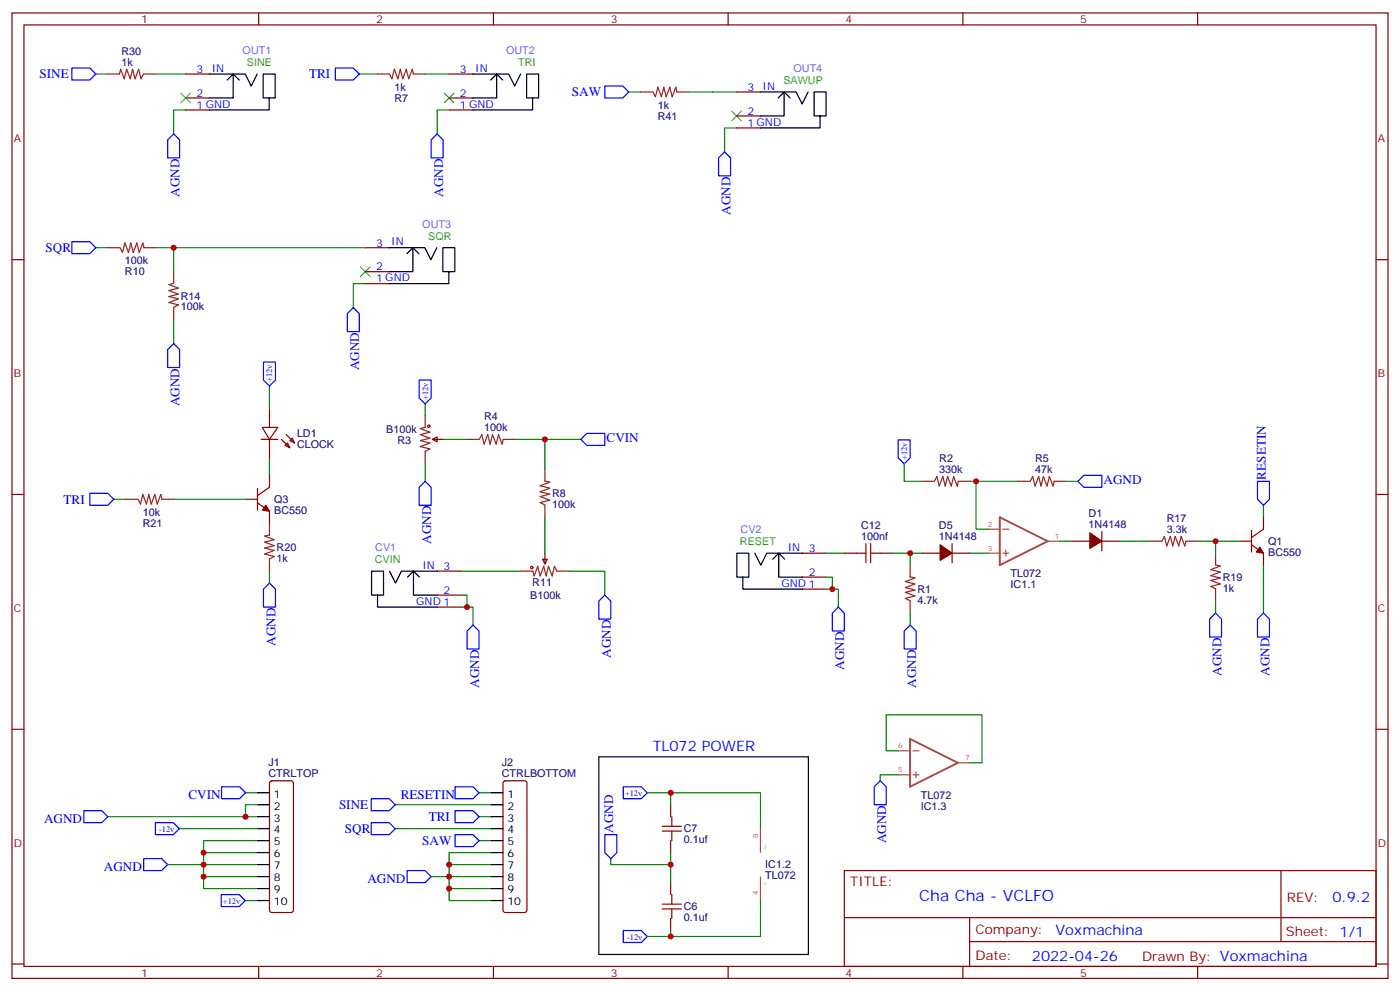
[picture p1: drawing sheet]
<svg xmlns="http://www.w3.org/2000/svg" width="412mm" height="292mm" viewBox="0 0 412 292" stroke-linecap="round" stroke-linejoin="round" font-family="sans-serif">
<g fill="none" stroke="#870000" stroke-width=".35">
<path d="M3.5 3.8h405.4v284.3h-405.4zM7.1 7.3h398.2v277.3h-398.2zM76.2 3.8v3.5M145.3 3.8v3.5M214.5 3.8v3.5M283.6 3.8v3.5M352.8 3.8v3.5M54.7 32.4h7M54.7 28.9h7M54.7 21.8h7M132.3 32.4h7M132.3 28.9h7"/>
<path d="M132.3 21.8h7M217 37.7h7M217 34.1h7M217 27.1h7M3.5 76.5h3.6M107.6 73h7.1M405.3 76.5h3.6M107.6 83.5h7.1M107.6 80h7.1M76.9 129.4h4.9M77.3 125.9h4.5l-2.4 3.5zM79.4 140v3.5l-3.6 2.5"/>
<path d="M79.4 120.6v5.3M79.4 129.4v5.3M82.9 129.4l2.5 2.5M84 131.2l.7-.7 .7 1.4zM84.3 128l2.5 2.5M86.1 129l.7 1.5-1.4-.7zM127.4 129.4l1.4-.7v1.4zM127.4 129.4h3.1M3.5 145.6h3.6M72.3 147h3.5M75.8 143.9v6.3M75.8 148.1l3.6 2.5v3.5"/>
<path d="M315.7 159.4h5.3M324.6 159.4h5.2M324.6 156.6v5.6M365.1 159.4h3.6M368.7 156.2v6.4M372.2 152.3v3.6l-3.5 2.4M405.3 145.6h3.6M128.8 178.8h7M128.8 175.3h7M128.8 168.2h7M159.8 164.7h1.4l-.7 1.4zM160.5 162.9v3.2"/>
<path d="M236.4 173.5h7M236.4 170h7M236.4 162.9h7M248.7 162.9h3.5M259.3 162.9h3.5M271.6 162.9h5.3M280.5 162.9h5.3M280.5 160.1v5.6M368.7 160.4l3.5 2.5v3.5M3.5 214.8h3.6M405.3 214.8h3.6M79.6 230.1l.5-.2h5.6l.5 .2 .2 .5v37.4l-.2 .5-.5 .2h-5.6l-.5-.2-.2-.5v-37.4z"/>
<path d="M148.4 230.1l.5-.2h5.6l.5 .2 .2 .5v37.4l-.2 .5-.5 .2h-5.6l-.5-.2-.2-.5v-37.4zM197.6 237v3.5M197.6 247.6v3.5M197.6 259.9v3.6M248.7 256.4h156.6v28.2h-156.6zM377.3 256.4v20.9M197.6 270.5v3.5M248.7 270.2h156.5M285.6 277.3h119.6M285.6 270.2v14.2M3.5 283.9h3.6M76.2 284.6v3.5"/>
<path d="M145.3 284.6v3.5M214.5 284.6v3.5M283.6 284.6v3.5M352.8 284.6v3.5M405.3 283.9h3.6"/>
</g>
<g fill="none" stroke="#008700" stroke-width=".35">
<path d="M28.2 21.8h3.5M45.9 21.8h8.8M54.7 32.4h-3.5v7M105.8 21.8h5.3M125.2 21.8h7.1M132.3 32.4h-3.5v7M185.2 27.1h3.5M202.8 27.1h14.2M217 37.7h-3.6v7M28.2 73h3.5M45.9 73h5.3v7M51.2 73h56.4"/>
<path d="M51.2 94.1v7.1M107.6 83.5h-3.5v7.1M79.4 113.5v7.1M125.2 118.8v3.5M79.4 134.7v5.3M125.2 136.5v5.2M130.5 129.4h7.1M151.7 129.4h8.8v8.8M160.5 129.4h10.6M266.3 136.5v5.2h5.3M33.5 147h3.5M51.2 147h21.1"/>
<path d="M160.5 152.3v10.6M285.8 141.7h1.7v14.2h3.5M287.5 141.7h12.4M312.2 159.4h3.5M314 141.7h3.5M329.8 159.4h8.9M352.8 159.4h5.3v3.5M358.1 159.4h7M372.2 148.8v3.5M79.4 168.2v3.5M135.8 168.2h17.7M135.8 178.8h3.5v5.3"/>
<path d="M135.8 175.3h1.8v3.5M167.6 168.2h10.6v7.1M243.4 173.5h3.5v5.3M243.4 170h1.8v3.5M243.4 162.9h5.3M262.8 162.9h5.3v3.5M268.1 162.9h3.5M285.8 162.9h5.2M358.1 177v3.6M372.2 166.4v14.2M268.1 180.6v3.5M72.3 233.5h3.5"/>
<path d="M75.8 237h-3.5v3.5M116.4 237h28.2M141.1 233.5h3.5M190.5 233.5h33.5v10.6M197.6 233.5v3.5M264.6 221.1h-3.5v-10.6h28.2v14.1h-3.5M264.6 228.2h-5.3v1.7M31.7 240.5h44.1M49.4 254.6h26.4M52.9 244.1h22.9M60 258.2h15.8M60 251.1h15.8"/>
<path d="M75.8 247.6h-15.8v14.1h15.8M116.4 244.1h28.2M127 258.2h17.6M132.3 254.6h12.3M141.1 247.6h3.5M141.1 240.5h3.5M144.6 251.1h-12.3v14.1h12.3M197.6 251.1v3.5h-17.7v-1.7M197.6 254.6v5.3M72.3 265.2h3.5M132.3 261.7h12.3M197.6 274v1.8"/>
<path d="M224 265.2v10.6h-33.5"/>
</g>
<g fill="none" stroke="#00f" stroke-width=".35">
<path d="M21.2 20h5.3l1.7 1.8-1.7 1.8h-5.3zM51.2 39.4l1.7 1.8v5.3h-3.5v-5.3zM98.8 20h5.3l1.7 1.8-1.7 1.8h-5.3zM178.2 25.3h5.2l1.8 1.8-1.8 1.8h-5.2zM127 41.2l1.8-1.8 1.7 1.8v5.3h-3.5zM213.4 44.7l1.8 1.8v5.3h-3.5v-5.3zM21.2 71.2h5.3l1.7 1.8-1.7 1.7h-5.3zM104.1 90.6l1.7 1.8v5.2h-3.5v-5.2zM51.2 101.2l1.7 1.7v5.3h-3.5v-5.3zM77.6 106.6h3.5v5.3l-1.7 1.8-1.8-1.8zM123.5 111.9h3.5v5.3l-1.8 1.8-1.7-1.8zM171.1 129.4l1.8-1.8h5.3v3.6h-5.3z"/>
<path d="M264.6 129.6h3.5v5.2l-1.8 1.8-1.7-1.8zM26.5 145.3h5.2l1.8 1.7-1.8 1.8h-5.2zM125.2 141.7l1.8 1.8v5.3h-3.5v-5.3zM317.5 141.7l1.8-1.7h5.3v3.5h-5.3zM370.4 141.7h3.5v5.3l-1.7 1.8-1.8-1.8zM79.4 171.7l1.7 1.8v5.3h-3.5v-5.3zM178.2 175.3l1.7 1.7v5.3h-3.5v-5.3zM246.9 178.8l1.8 1.8v5.2h-3.5v-5.2zM139.3 184.1l1.8 1.7v5.3h-3.5v-5.3zM268.1 184.1l1.8 1.7v5.3h-3.6v-5.3zM358.1 180.6l1.7 1.7v5.3h-3.5v-5.3zM372.2 180.6l1.7 1.7v5.3h-3.5v-5.3z"/>
<path d="M24.7 238.8h5.3l1.7 1.7-1.7 1.8h-5.3zM65.3 231.7h5.3l1.7 1.8-1.7 1.7h-5.3zM109.4 235.2h5.3l1.7 1.8-1.7 1.8h-5.3zM134.1 238.8h5.2l1.8 1.7-1.8 1.8h-5.2zM134.1 231.7h5.2l1.8 1.8-1.8 1.7h-5.2zM183.6 231.7h5.3l1.8 1.8-1.8 1.7h-5.3zM259.3 229.9l1.8 1.8v5.3h-3.6v-5.3zM42.3 252.9h5.3l1.8 1.7-1.8 1.8h-5.3zM45.8 242.3h5.3l1.7 1.8-1.7 1.7h-5.3zM109.4 242.3h5.3l1.7 1.8-1.7 1.7h-5.3zM119.9 256.4h5.3l1.8 1.8-1.8 1.7h-5.3zM134.1 245.8h5.2l1.8 1.8-1.8 1.7h-5.2z"/>
<path d="M178.2 245.8h3.5v5.3l-1.8 1.8-1.7-1.8zM65.2 263.5h5.3l1.7 1.7-1.7 1.8h-5.3zM183.6 274h5.3l1.8 1.8-1.8 1.8h-5.3z"/>
</g>
<g fill="none" stroke="#8c2424" stroke-width=".35">
<path d="M31.7 21.8h3.6M35.2 21.8l.3-1.4 1.1 2.8 .7-2.8 1.1 2.8 .7-2.8 .7 2.8 1-2.8 .7 2.8 .7-1.4M42.3 21.8h3.6M111.1 21.8h3.6M114.7 21.8l.8 1.4 .7-2.8 1 2.8 .7-2.8 .7 2.8 1.1-2.8 .7 2.8 1-2.8 .4 1.4M121.7 21.8h3.5M188.7 27.1h3.6M192.4 27.1l.7 1.4 .7-2.8 1 2.8 .7-2.8 .7 2.8 1.1-2.8 .7 2.8 1.1-2.8 .3 1.4M199.3 27.1h3.5M31.7 73h3.6M35.4 73l.7 1.4 .7-2.9 1 2.9 .7-2.9 .8 2.9 1-2.9 .7 2.9 1.1-2.9 .3 1.5M42.3 73h3.6"/>
<path d="M51.2 83.4l-1.5 .4 2.9 1.1-2.9 .7 2.9 1-2.9 .7 2.9 .7-2.9 1.1 2.9 .7-1.4 .7M51.2 80v3.5M51.2 90.6v3.5M125.2 122.3v3.6l-1.4 .3 2.8 1.1-2.8 .7 2.8 1-2.8 .8 2.8 .7-2.8 1 2.8 .7-1.4 .7v3.6M137.6 129.4h3.5M141.2 129.4l.7-1.4 .7 2.8 1.1-2.8 .7 2.8 .7-2.8 1 2.8 .7-2.8 1.1 2.8 .4-1.4M148.2 129.4h3.5M160.5 138.2v3.5M37 147h3.6M40.7 147l.7 1.4 .7-2.8 1 2.8 .7-2.8 .7 2.8 1.1-2.8 .7 2.8 1.1-2.8 .3 1.4M47.6 147h3.6M79.4 157.5l-1.4 .4 2.8 1-2.8 .7 2.8 1.1-2.8 .7 2.8 .7-2.8 1.1 2.8 .7-1.4 .7"/>
<path d="M79.4 154.1v3.5M160.5 141.7l1.4 .3-2.8 1.1 2.8 .7-2.8 1 2.8 .7-2.8 .7 2.8 1.1-2.8 .7 1.4 .7M160.5 148.8v3.5M271.6 141.7h3.6M275.3 141.7l.7-1.4 .7 2.9 1-2.9 .7 2.9 .7-2.9 1.1 2.9 .7-2.9 1.1 2.9 .3-1.5M282.2 141.7h3.6M299.9 141.7h3.5M303.5 141.7l.7-1.4 .7 2.9 1.1-2.9 .7 2.9 .7-2.9 1 2.9 .7-2.9 1.1 2.9 .3-1.5M310.4 141.7h3.6M338.7 159.4h3.5M342.3 159.4l.7-1.4 .7 2.8 1.1-2.8 .7 2.8 .7-2.8 1 2.8 .7-2.8 1.1 2.8 .3-1.4M349.2 159.4h3.6"/>
<path d="M79.4 164.7v3.5M153.5 168.2h3.5l.3 1.4 1.1-2.8 .7 2.8 1.1-2.8 .7 2.8 .7-2.8 1 2.8 .7-2.8 .7 1.4h3.6M268.1 169.9l1.4 .3-2.8 1.1 2.8 .7-2.8 1.1 2.8 .7-2.8 .7 2.8 1-2.8 .7 1.4 .7M268.1 166.4v3.6M268.1 177v3.6M358.1 166.3l1.4 .4-2.8 1.1 2.8 .7-2.8 1 2.8 .7-2.8 .7 2.8 1.1-2.8 .7 1.4 .7M358.1 162.9v3.5M358.1 173.5v3.5"/>
</g>
<path d="M53.3 27.4l2.8 2.9M56.1 27.4l-2.8 2.9M130.9 27.4l2.8 2.9M133.7 27.4l-2.8 2.9M215.5 32.7l2.9 2.9M218.4 32.7l-2.9 2.9M106.2 78.6l2.8 2.8M109 78.6l-2.8 2.8" fill="none" stroke="#3c3" stroke-width=".35"/>
<g fill="none" stroke="#000" stroke-width=".35">
<path d="M61.6 21.8h10.6l1.8 3.5 1.8-3.5M66.9 23.6l1.8-1.8v7.1h-7.1M68.7 21.8l1.8 1.8M79.3 28.9h1.8v-7.1h-3.6v7.1h1.8v3.5h-17.7M139.3 21.8h10.5l1.8 3.5 1.8-3.5M144.6 23.6l1.7-1.8v7.1h-7M146.3 21.8l1.8 1.8M156.9 28.9h1.8v-7.1h-3.6v7.1h1.8v3.5h-17.6M223.9 27.1h10.6l1.8 3.5 1.7-3.5M229.2 28.9l1.8-1.8v7h-7.1M231 27.1l1.7 1.8M241.6 34.1h1.7v-7h-3.5v7h1.8v3.6h-17.7"/>
<path d="M114.6 73h10.5l1.8 3.5 1.8-3.5M119.9 74.7l1.7-1.7v7h-7M121.6 73l1.8 1.7M132.2 80h1.8v-7h-3.6v7h1.8v3.5h-17.6M111.2 175.3h-1.8v-7.1h3.6v7.1h-1.8v3.5h17.7M114.7 168.2l1.8 3.5 1.8-3.5h10.6M121.8 168.2l-1.8 1.8M123.6 170l-1.8-1.8v7.1h7.1M218.8 170h-1.8v-7.1h3.6v7.1h-1.8v3.5h17.6M222.3 162.9l1.8 3.5 1.8-3.5h10.5M229.4 162.9l-1.8 1.8M231.2 164.7l-1.8-1.8v7.1h7"/>
<path d="M75.8 233.5h3.6M75.8 237h3.6M144.6 233.5h3.6M144.6 237h3.6M176.4 222.9h61.7v58.2h-61.7zM75.8 240.5h3.6M75.8 244.1h3.6M75.8 247.6h3.6M75.8 251.1h3.6M75.8 254.6h3.6M75.8 258.2h3.6M144.6 240.5h3.6"/>
<path d="M144.6 244.1h3.6M144.6 247.6h3.6M144.6 251.1h3.6M144.6 254.6h3.6M144.6 258.2h3.6M75.8 261.7h3.6M75.8 265.2h3.6M144.6 261.7h3.6M144.6 265.2h3.6"/>
</g>
<g fill="#870000" stroke="#870000" stroke-width=".35">
<path d="M78.3 148.8l1.1 1.8-2.1-.4z"/>
<path d="M371.1 161.1l1.1 1.8-2.1-.3z"/>
<path d="M276.9 160.4l3.6 2.5-3.6 2.1z"/>
<path d="M321 156.9l3.6 2.5-3.6 2.1z"/>
</g>
<g fill="none" stroke="#a10000" stroke-width=".35">
<path d="M252.2 162.9h2.9M255.1 160.1v5.6M256.5 162.9h2.8M256.5 160.1v5.6M195.1 244.8h5.6M195.1 243.3h5.6M197.9 240.5v2.8M197.9 244.8v2.8M195.1 267.7h5.6M195.1 266.3h5.6M197.9 263.5v2.8M197.9 267.7v2.8"/>
<circle cx="126.3" cy="125.5" r=".35"/>
<circle cx="156.6" cy="167.1" r=".35"/>
</g>
<path d="M294.5 152.3l14.1 7.1-14.1 7zM268.1 217.6l14.1 7-14.1 7.1z" fill="none" stroke="#a64a4a" stroke-width=".56"/>
<g fill="none" stroke="#a64a4a" stroke-width=".35">
<path d="M291 155.9h3.5M295.4 155.9h1.8M308.7 159.4h3.5M291 162.9h3.5M295.4 162.9h1.8M296.3 162v1.8M264.6 228.2h3.5M264.6 221.1h3.5M268.9 228.2h1.8M268.9 221.1h1.8M269.8 227.3v1.8M282.3 224.6h3.5"/>
<path d="M224 244.1v6.9M224 258.3v6.9"/>
</g>
<g fill="#c00">
<circle cx="51.2" cy="73" r=".88"/>
<circle cx="358.1" cy="159.4" r=".88"/>
<circle cx="245.2" cy="173.5" r=".88"/>
<circle cx="160.5" cy="129.4" r=".88"/>
<circle cx="137.6" cy="178.8" r=".88"/>
<circle cx="132.3" cy="254.6" r=".88"/>
<circle cx="132.3" cy="258.2" r=".88"/>
<circle cx="132.3" cy="261.7" r=".88"/>
<circle cx="60" cy="251.1" r=".88"/>
<circle cx="60" cy="258.2" r=".88"/>
<circle cx="60" cy="254.6" r=".88"/>
<circle cx="268.1" cy="162.9" r=".88"/>
<circle cx="197.6" cy="233.5" r=".88"/>
<circle cx="197.6" cy="275.8" r=".88"/>
<circle cx="197.6" cy="254.6" r=".88"/>
<circle cx="287.5" cy="141.7" r=".88"/>
<circle cx="72.3" cy="240.5" r=".88"/>
</g>
<text font-size="4.6" fill="#00f" x="270.8" y="265.4">Cha Cha - VCLFO</text>
<g font-size="4.2" fill="#00f">
<text x="192.3" y="221.1">TL072 POWER</text>
<text x="392.5" y="265.7">0.9.2</text>
<text x="310.9" y="275.2">Voxmachina</text>
<text x="304" y="283">2022-04-26</text>
</g>
<g font-size="3.9" fill="#00f">
<text x="11.7" y="23.1">SINE</text>
<text x="91" y="23.1">TRI</text>
<text x="168.5" y="28.4">SAW</text>
<text x="52.9" y="57.9" transform="rotate(-90 52.9 57.9)">AGND</text>
<text x="130.5" y="57.9" transform="rotate(-90 130.5 57.9)">AGND</text>
<text x="215.2" y="63.2" transform="rotate(-90 215.2 63.2)">AGND</text>
<text x="13.4" y="74.2">SQR</text>
<text x="105.8" y="109" transform="rotate(-90 105.8 109)">AGND</text>
<text x="52.9" y="119.6" transform="rotate(-90 52.9 119.6)">AGND</text>
<text x="178.7" y="130.1">CVIN</text>
<text x="325.1" y="142.5">AGND</text>
<text x="372.9" y="141.2" transform="rotate(-90 372.9 141.2)">RESETIN</text>
<text x="18.7" y="148.3">TRI</text>
<text x="127" y="160.2" transform="rotate(-90 127 160.2)">AGND</text>
<text x="81.1" y="190.2" transform="rotate(-90 81.1 190.2)">AGND</text>
<text x="179.9" y="193.7" transform="rotate(-90 179.9 193.7)">AGND</text>
<text x="248.7" y="197.2" transform="rotate(-90 248.7 197.2)">AGND</text>
<text x="141.1" y="202.5" transform="rotate(-90 141.1 202.5)">AGND</text>
<text x="269.9" y="202.5" transform="rotate(-90 269.9 202.5)">AGND</text>
<text x="359.8" y="199" transform="rotate(-90 359.8 199)">AGND</text>
<text x="373.9" y="199" transform="rotate(-90 373.9 199)">AGND</text>
<text x="55.5" y="235.3">CVIN</text>
<text x="99.9" y="238.3">SINE</text>
<text x="118.1" y="235.3">RESETIN</text>
<text x="13" y="242.3">AGND</text>
<text x="101.6" y="245.4">SQR</text>
<text x="126.3" y="241.8">TRI</text>
<text x="180.6" y="245.3" transform="rotate(-90 180.6 245.3)">AGND</text>
<text x="124.4" y="248.9">SAW</text>
<text x="261.1" y="248.4" transform="rotate(-90 261.1 248.4)">AGND</text>
<text x="30.6" y="256.4">AGND</text>
<text x="108.2" y="259.9">AGND</text>
</g>
<g font-size="3.9" fill="#800">
<text x="250.5" y="261">TITLE:</text>
<text x="379.1" y="265.7">REV:</text>
<text x="287.4" y="275.2">Company:</text>
<text x="378.7" y="275.8">Sheet: 1/1</text>
<text x="287.4" y="282.9">Date:</text>
<text x="336.4" y="282.9">Drawn By: Voxmachina</text>
</g>
<g font-size="3.2" fill="#800">
<text x="41.6" y="6.8">1</text>
<text x="110.8" y="6.8">2</text>
<text x="179.9" y="6.8">3</text>
<text x="249.1" y="6.8">4</text>
<text x="318.2" y="6.8">5</text>
<text x="4.1" y="41.9">A</text>
<text x="405.9" y="41.9">A</text>
<text x="4.1" y="111.1">B</text>
<text x="405.9" y="111.1">B</text>
<text x="4.1" y="180.2">C</text>
<text x="405.9" y="180.2">C</text>
<text x="4.1" y="249.3">D</text>
<text x="405.9" y="249.3">D</text>
<text x="41.6" y="287.6">1</text>
<text x="110.8" y="287.6">2</text>
<text x="179.9" y="287.6">3</text>
<text x="249.1" y="287.6">4</text>
<text x="318.2" y="287.6">5</text>
</g>
<g font-size="3.2" fill="#000080">
<text x="35.8" y="16.2">R30</text>
<text x="35.8" y="19.3">1k</text>
<text x="116.2" y="26.7">1k</text>
<text x="116.2" y="29.9">R7</text>
<text x="193.8" y="32">1k</text>
<text x="193.8" y="35.2">R41</text>
<text x="36.8" y="77.9">100k</text>
<text x="36.8" y="81.1">R10</text>
<text x="53.3" y="88.2">R14</text>
<text x="53.3" y="91.4">100k</text>
<text x="142.6" y="123.8">R4</text>
<text x="87.5" y="131.9">CLOCK</text>
<text x="87.5" y="128.8">LD1</text>
<text x="113.8" y="127.6">B100k</text>
<text x="117.1" y="130.8">R3</text>
<text x="142.6" y="126.9">100k</text>
<text x="276.7" y="136.1">R2</text>
<text x="304.9" y="136.1">R5</text>
<text x="276.7" y="139.3">330k</text>
<text x="304.9" y="139.3">47k</text>
<text x="80.8" y="148.2">Q3</text>
<text x="162.6" y="149.6">100k</text>
<text x="162.6" y="146.4">R8</text>
<text x="42.1" y="152">10k</text>
<text x="42.1" y="155.2">R21</text>
<text x="80.8" y="151.4">BC550</text>
<text x="253.7" y="155.9">C12</text>
<text x="276.6" y="155.9">D5</text>
<text x="320.7" y="155.5">1N4148</text>
<text x="320.7" y="152.3">D1</text>
<text x="343.7" y="153.7">R17</text>
<text x="253.7" y="159">100nf</text>
<text x="276.6" y="159">1N4148</text>
<text x="343.7" y="156.9">3.3k</text>
<text x="373.6" y="160.5">Q1</text>
<text x="81.5" y="165.5">1k</text>
<text x="81.5" y="162.3">R20</text>
<text x="373.6" y="163.7">BC550</text>
<text x="156.8" y="172.6">R11</text>
<text x="297.7" y="170">TL072</text>
<text x="297.7" y="173.2">IC1.1</text>
<text x="360.2" y="171.1">R19</text>
<text x="156.2" y="176.4">B100k</text>
<text x="270.2" y="177.8">4.7k</text>
<text x="270.2" y="174.6">R1</text>
<text x="360.2" y="174.3">1k</text>
<text x="79" y="225.7">J1</text>
<text x="147.8" y="225.7">J2</text>
<text x="79" y="228.9">CTRLTOP</text>
<text x="147.8" y="228.9">CTRLBOTTOM</text>
<text x="271.2" y="235.2">TL072</text>
<text x="271.2" y="238.5">IC1.3</text>
<text x="201.4" y="245.2">C7</text>
<text x="201.4" y="248.3">0.1uf</text>
<text x="225.4" y="255.7">IC1.2</text>
<text x="225.4" y="259">TL072</text>
<text x="201.4" y="268.1">C6</text>
<text x="201.4" y="271.3">0.1uf</text>
</g>
<g font-size="3.2" fill="#66f">
<text x="71.5" y="15.9">OUT1</text>
<text x="149.1" y="15.9">OUT2</text>
<text x="233.8" y="21.2">OUT4</text>
<text x="124.4" y="67.1">OUT3</text>
<text x="218.2" y="157">CV2</text>
<text x="110.6" y="162.3">CV1</text>
</g>
<g font-size="3.2" fill="#00f">
<text x="57.9" y="21.4">3</text>
<text x="62.4" y="21.1">IN</text>
<text x="135.5" y="21.4">3</text>
<text x="140" y="21.1">IN</text>
<text x="57.9" y="28.5">2</text>
<text x="135.5" y="28.5">2</text>
<text x="220.1" y="26.7">3</text>
<text x="224.6" y="26.4">IN</text>
<text x="57.9" y="32">1 GND</text>
<text x="135.5" y="32">1 GND</text>
<text x="220.1" y="33.8">2</text>
<text x="220.1" y="37.3">1 GND</text>
<text x="110.8" y="72.6">3</text>
<text x="115.3" y="72.2">IN</text>
<text x="110.8" y="83.2">1 GND</text>
<text x="110.8" y="79.7">2</text>
<text x="124.4" y="167.5">IN</text>
<text x="130.6" y="167.9">3</text>
<text x="232" y="162.2">IN</text>
<text x="238.2" y="162.6">3</text>
<text x="230.2" y="172.8">GND 1</text>
<text x="238.2" y="169.6">2</text>
<text x="122.6" y="178.1">GND 1</text>
<text x="130.6" y="174.9">2</text>
</g>
<g font-size="3.2" fill="#690">
<text x="72.7" y="19.4">SINE</text>
<text x="152.6" y="19.4">TRI</text>
<text x="230.8" y="24.7">SAWUP</text>
<text x="126.2" y="70.6">SQR</text>
<text x="218" y="160.5">RESET</text>
<text x="110.4" y="165.8">CVIN</text>
</g>
<g font-size="3.2">
<text x="80.7" y="234.9">1</text>
<text x="80.7" y="238.4">2</text>
<text x="149.5" y="234.9">1</text>
<text x="149.5" y="238.4">2</text>
<text x="80.7" y="241.9">3</text>
<text x="80.7" y="245.5">4</text>
<text x="149.5" y="241.9">3</text>
<text x="149.5" y="245.5">4</text>
<text x="80.7" y="249">5</text>
<text x="149.5" y="249">5</text>
<text x="80.7" y="252.5">6</text>
<text x="80.7" y="256">7</text>
<text x="149.5" y="252.5">6</text>
<text x="149.5" y="256">7</text>
<text x="80.7" y="259.6">8</text>
<text x="80.7" y="263.1">9</text>
<text x="149.5" y="259.6">8</text>
<text x="149.5" y="263.1">9</text>
<text x="80.7" y="266.6">10</text>
<text x="149.5" y="266.6">10</text>
</g>
<g font-size="2.5" fill="#00f">
<text x="80.2" y="112.5" transform="rotate(-90 80.2 112.5)">+12v</text>
<text x="126.1" y="117.8" transform="rotate(-90 126.1 117.8)">+12v</text>
<text x="267.2" y="135.4" transform="rotate(-90 267.2 135.4)">+12v</text>
<text x="184.1" y="234.4">+12v</text>
<text x="46.9" y="245">-12v</text>
<text x="65.7" y="266.1">+12v</text>
<text x="184.7" y="276.7">-12v</text>
</g>
<g font-size="2.1" fill="#a54b4b">
<text x="291" y="155.2">2</text>
<text x="310.8" y="158.7">1</text>
<text x="291" y="162.2">3</text>
<text x="264.6" y="220.4">6</text>
<text x="264.6" y="227.5">5</text>
<text x="284.3" y="224">7</text>
<text x="223.3" y="246.7" transform="rotate(-90 223.3 246.7)">8</text>
<text x="223.3" y="263.7" transform="rotate(-90 223.3 263.7)">4</text>
</g>
<g font-size="1.1" fill="#4ba54b">
<text x="225.8" y="250.1" transform="rotate(-90 225.8 250.1)">V+</text>
<text x="225.8" y="260.7" transform="rotate(-90 225.8 260.7)">V-</text>
</g>
</svg>
